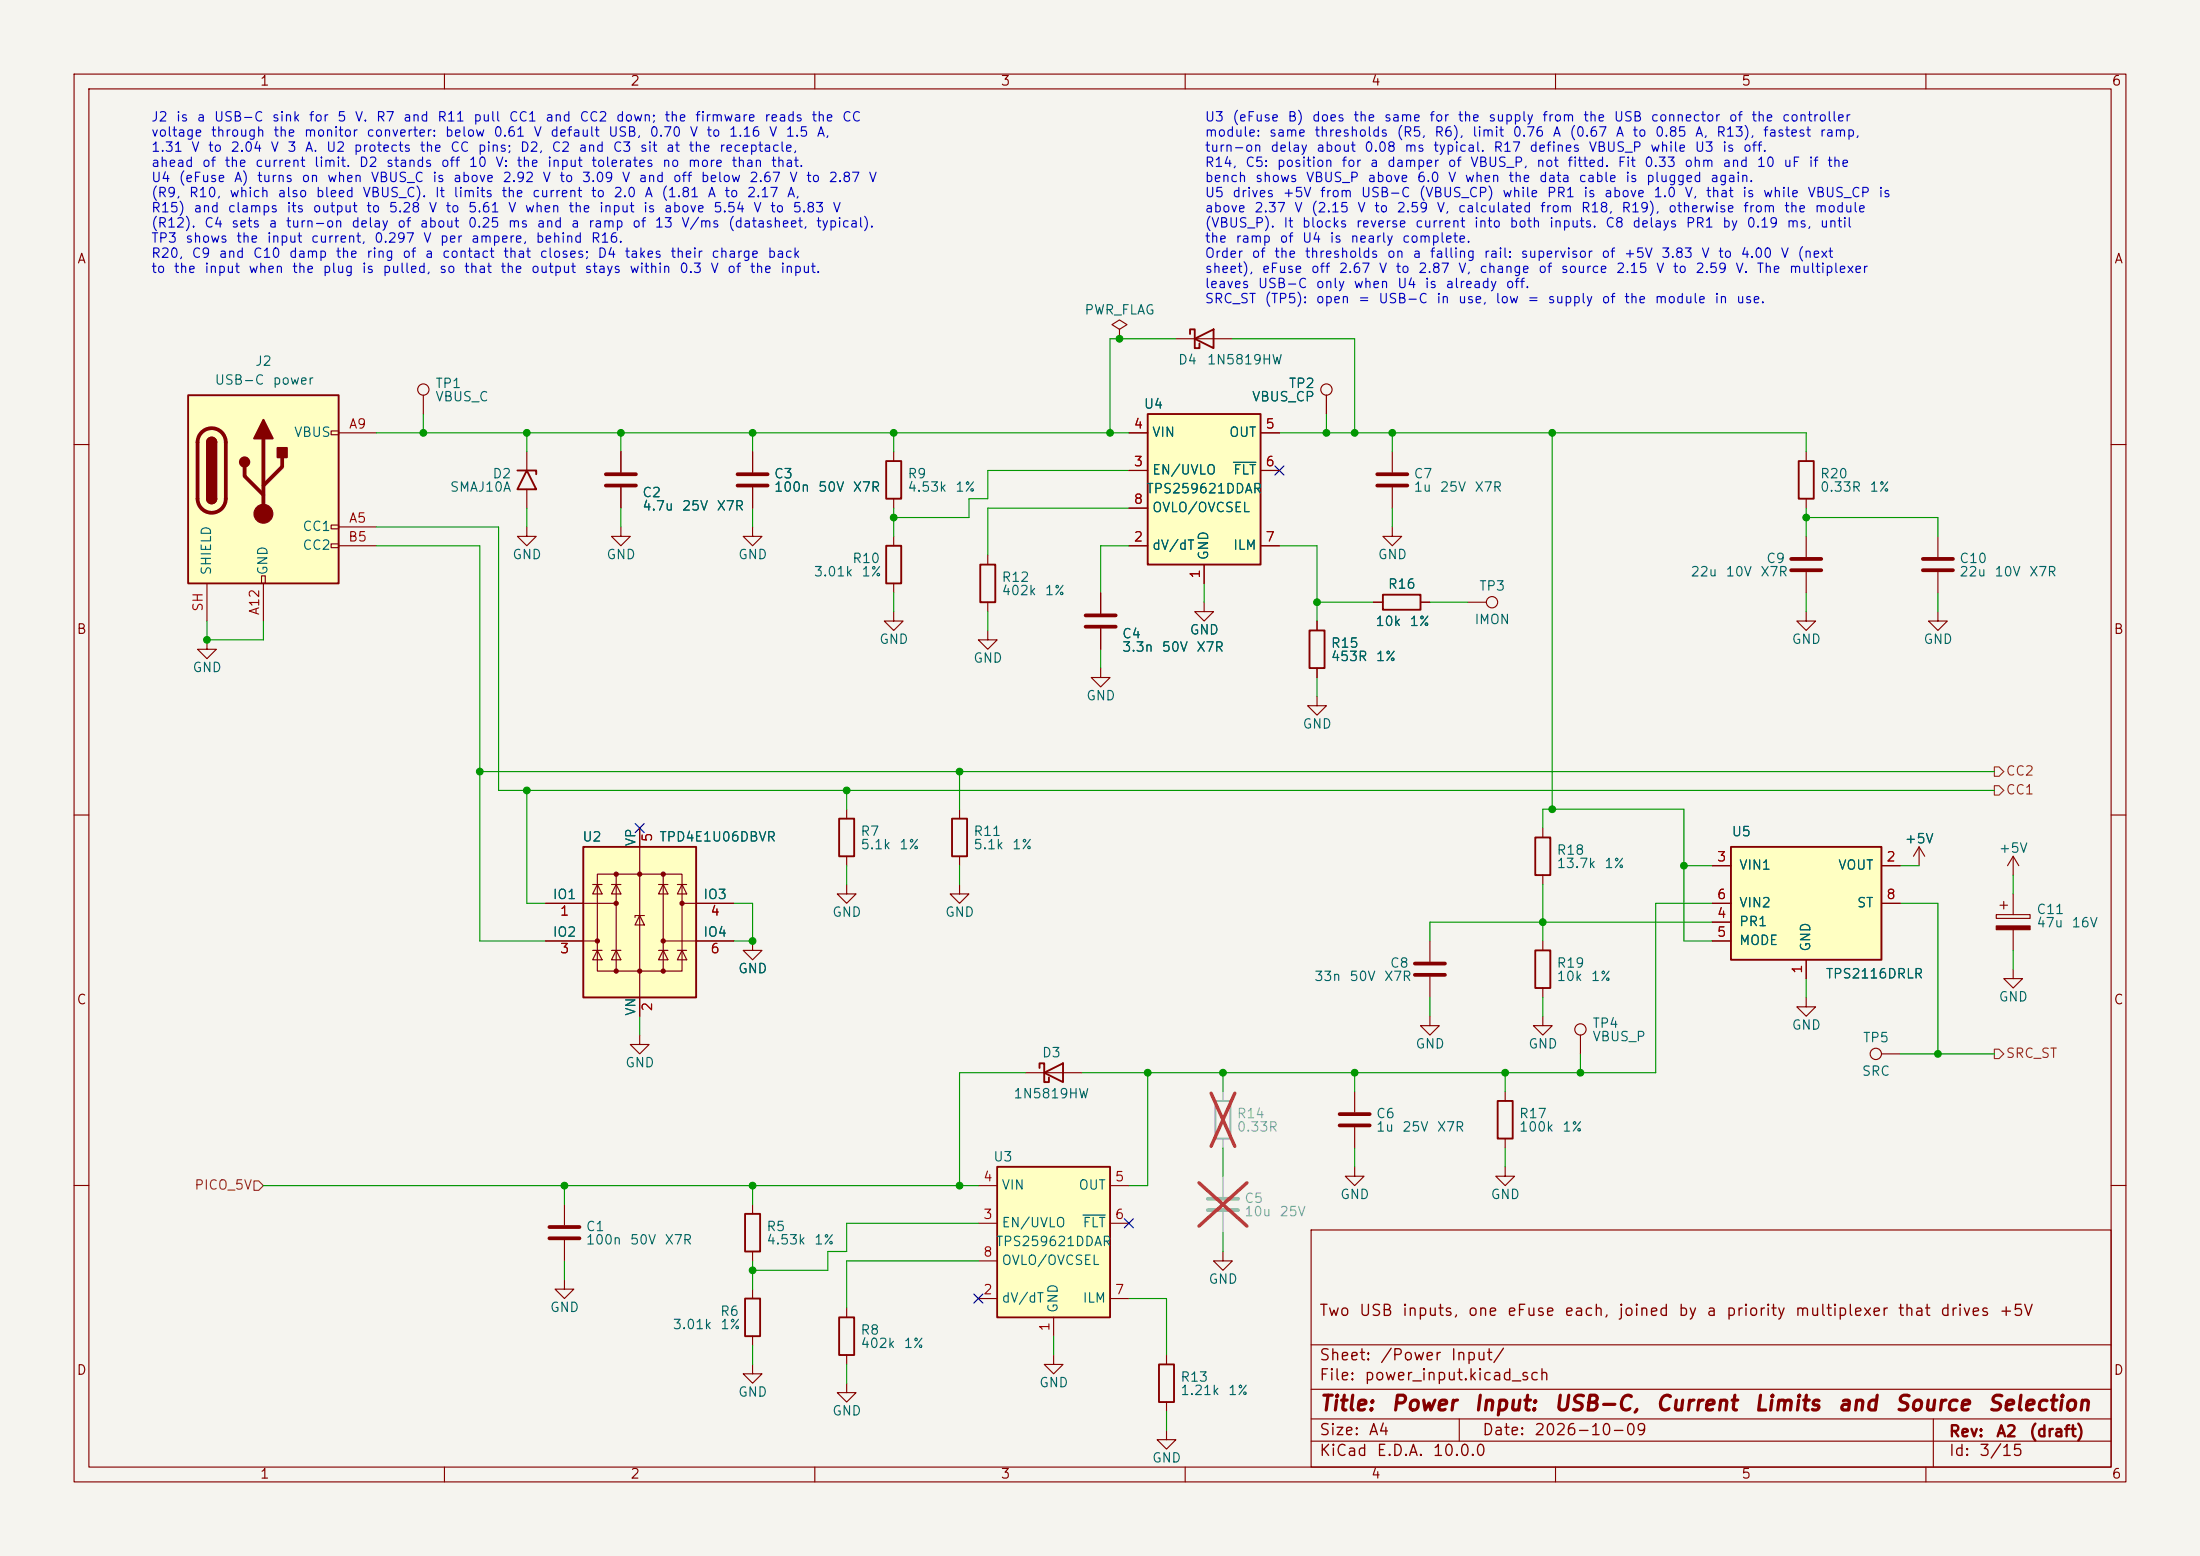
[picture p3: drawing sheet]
<svg xmlns="http://www.w3.org/2000/svg" width="297mm" height="210mm" viewBox="0 0 297 210" stroke-linecap="round" stroke-linejoin="round" font-family="sans-serif">
<path d="M0 0h297v210h-297z" fill="#f5f4ef" stroke="#f5f4ef" stroke-width=".14"/>
<g fill="none" stroke="#840000" stroke-width=".15">
<path d="M10 10h277v190h-277zM12 12h273v186h-273zM60 10v2M110 10v2M160 10v2M210 10v2M260 10v2M57.1 53.3v2.6M158.7 45.7h7.7M10 60h2M71.1 71.1v1.3h1.3l-1.3 1.3-1.3-1.3h1.3M71.1 61v2.5"/>
<path d="M71.1 66v2.6M83.8 71.1v1.3h1.3l-1.3 1.3-1.3-1.3h1.3M83.8 61v2.8M83.8 65.8v2.8M188 61v2.8M188 65.8v2.8M285 60h2M177.8 83.8v1.3M177.8 90.2v1.2M10 110h2M114.3 119.4v1.3h1.3l-1.3 1.2-1.3-1.2h1.3M114.3 109.2v1.3"/>
<path d="M114.3 115.6v1.2M129.5 119.4v1.3h1.3l-1.3 1.2-1.2-1.2h1.2M285 110h2M193 137.2v1.2h1.3l-1.3 1.3-1.2-1.3h1.2M193 127v2.8M193 131.8v2.8M208.3 137.2v1.2h1.2l-1.2 1.3-1.3-1.3h1.3M213.4 139.7v2.5M182.9 147.3v2.8M182.9 152.1v2.8M203.2 157.5v1.3h1.3l-1.3 1.2-1.3-1.2h1.3M203.2 147.3v1.3"/>
<path d="M203.2 153.7v1.2M10 160h2M177 166h108v32h-108zM285 160h2M60 198v2M110 198v2M142.2 182.9v1.3h1.3l-1.3 1.2-1.2-1.2h1.2M157.5 182.9v1.3M157.5 189.2v1.3M160 198v2M177 194.5h108M177 191.5h108"/>
<path d="M177 187.5h108M177 181.5h108M197 191.5v3M210 198v2M260 198v2M261 191.5v6.5"/>
<circle cx="57.1" cy="52.6" r=".76"/>
<circle cx="213.4" cy="138.9" r=".76"/>
</g>
<path d="M160.7 45.1v-.6h.6v2.5h.6v-.6M161.3 45.7l2.5-1.2v2.5zM69.8 63.5h2.6v.5M71.1 63.5l1.3 2.5h-2.6zM176.8 85.1h2v5.1h-2zM113.3 110.5h2v5.1h-2zM202.2 148.6h2v5.1h-2zM156.5 184.2h2v5h-2z" fill="none" stroke="#840000" stroke-width=".25"/>
<path d="M81.8 64h4.1M81.8 65.5h4.1M185.9 64h4.1M185.9 65.5h4.1M191 130h4.1M191 131.6h4.1M180.8 150.4h4.1M180.8 151.9h4.1" fill="none" stroke="#840000" stroke-width=".51"/>
<path d="M134.6 157.5h15.3v20.3h-15.3z" fill="#ffffc2"/>
<path d="M207.3 128.3h2v5.1h-2zM134.6 157.5h15.3v20.3h-15.3z" fill="none" stroke="#840000" stroke-width=".25"/>
<path d="M208.3 127v1.3M208.3 133.4v1.2M132.1 175.3h2.5M132.1 165.1h2.5M132.1 160h2.5M132.1 170.2h2.5M142.2 177.8v2.5M149.9 175.3h2.5M149.9 165.1h2.5M149.9 160h2.5" fill="none" stroke="#840000" stroke-width=".15"/>
<path d="M146.2 164h3" fill="none" stroke="#006464" stroke-width=".15"/>
<path d="M25.4 53.3h20.3v25.4h-20.3z" fill="#ffffc2"/>
<g fill="none" stroke="#840000" stroke-width=".15">
<path d="M44.7 58.2h1v.5h-1zM45.7 58.4h5.1M27.9 78.7v5.1M35.3 77.7h.5v1h-.5zM35.6 78.7v5.1M44.7 70.9h1v.5h-1zM44.7 73.4h1v.5h-1zM45.7 71.1h5.1M45.7 73.7h5.1M27.9 86.4v1.2h1.3l-1.3 1.3-1.2-1.3h1.2M86.4 139.7v1.3h1.2l-1.2 1.2-1.3-1.2h1.3M101.6 127v1.3h1.3l-1.3 1.2-1.3-1.2h1.3"/>
<path d="M157.5 193v1.3h1.2l-1.2 1.3-1.3-1.3h1.3"/>
</g>
<path d="M25.4 53.3h20.3v25.4h-20.3zM27.9 59.7a.64 .64 0 0 1 .7-.6 .64 .64 0 0 1 .6 .6M27.9 67.3a.64 .64 0 0 0 .7 .6 .64 .64 0 0 0 .6-.6" fill="none" stroke="#840000" stroke-width=".25"/>
<path d="M27.2 58.4a1.9 1.9 0 0 1 2.1-.5 1.9 1.9 0 0 1 1.2 1.8v7.6a1.91 1.91 0 0 1-1.9 1.9 1.91 1.91 0 0 1-1.9-1.9v-7.6a1.9 1.9 0 0 1 .5-1.3zM35.6 59.2v10.1M33 63v1.3l2.6 2.5M38.1 61.7v1.3l-2.5 2.5" fill="none" stroke="#840000" stroke-width=".51"/>
<g fill="#840000" stroke="#840000" stroke-width=".25">
<path d="M27.9 59.7h1.3v7.6h-1.3z"/>
<path d="M28.1 59.2a.64 .64 0 0 1 .7-.1 .64 .64 0 0 1 .4 .6h-1.3z"/>
<path d="M27.9 67.3h1.3a.64 .64 0 0 1-.6 .6 .64 .64 0 0 1-.7-.6z"/>
<path d="M35.6 56.6l1.2 2.6h-2.5z"/>
<path d="M37.5 60.5h1.2v1.2h-1.2z"/>
<circle cx="33" cy="62.4" r=".63"/>
</g>
<circle cx="35.6" cy="69.3" r="1.27" fill="#840000" stroke="#840000" stroke-width=".15"/>
<path d="M163.1 161.8h4M163.1 163.3h4" fill="none" stroke="#9c9b98" stroke-width=".51"/>
<path d="M165.1 158.8v2.7M165.1 163.6v2.8" fill="none" stroke="#9c9b98" stroke-width=".15"/>
<path d="M161.9 159.6l6.4 5.9M168.3 159.6l-6.4 5.9" fill="none" stroke="#e12e31" stroke-width=".46"/>
<path d="M78.7 114.3h15.3v20.3h-15.3z" fill="#ffffc2"/>
<g fill="none" stroke="#840000" stroke-width=".15">
<path d="M179.1 53.3v2.6M243.8 61v1.2M243.8 67.3v1.3M243.8 72.4v2.8M243.8 77.2v2.8M261.6 72.4v2.8M261.6 77.2v2.8M243.8 82.6v1.2h1.3l-1.3 1.3-1.2-1.3h1.2M261.6 82.6v1.2h1.3l-1.3 1.3-1.3-1.3h1.3M80 119.4h1.3M80.6 118h11.5v13.1h-11.5zM80.6 119.4l.7 1.3h-1.3z"/>
<path d="M82.5 119.4h1.3M83.2 119.4l.6 1.3h-1.3zM83.2 118v13.1M86.4 111.8v25.4M88.9 119.4h1.3M89.5 119.4l.7 1.3h-1.3zM89.5 118v13.1M91.4 119.4h1.3M92.1 119.4l.6 1.3h-1.3zM208.3 111.8v1.2M208.3 118.1v1.3M259.1 114.3l-.8 1.3"/>
<path d="M259.1 114.3l.7 1.3M259.1 114.3v2.5M271.8 115.6v2.5M271.8 115.6l-.8 1.2M271.8 115.6l.7 1.2M73.7 121.9h9.5M73.7 127h6.9M80 128.3h1.3M80.6 128.3l.7 1.2h-1.3zM82.5 128.3h1.3M83.2 128.3l.6 1.2h-1.3zM86.4 123.6l.6 1.2h-1.3z"/>
<path d="M87 123.6h-1.3v.2M88.9 128.3h1.3M89.5 128.3l.7 1.2h-1.3zM89.5 127h9.6M91.4 128.3h1.3M92.1 128.3l.6 1.2h-1.3zM92.1 121.9h7M243.8 134.6v1.3h1.3l-1.3 1.3-1.2-1.3h1.2M269.5 123.4h4.6v.6h-4.6zM270 122.2h1M270.5 121.7v1M271.8 130.8v1.3h1.2l-1.2 1.3-1.3-1.3h1.3"/>
<path d="M271.8 120.7v2.7M271.8 125.5v2.8M138.4 144.8h7.6M182.9 157.5v1.3h1.2l-1.2 1.2-1.3-1.2h1.3M254 142.2h2.5M76.2 172.7v1.3h1.3l-1.3 1.3-1.3-1.3h1.3M76.2 162.6v2.8M76.2 167.4v2.8M101.6 162.6v1.2M101.6 168.9v1.3M101.6 174v1.3M114.3 176.5v1.3"/>
<path d="M165.1 168.9v1.3h1.3l-1.3 1.3-1.3-1.3h1.3M101.6 184.2v1.2h1.3l-1.3 1.3-1.3-1.3h1.3M101.6 180.3v1.3M114.3 186.7v1.3h1.3l-1.3 1.2-1.3-1.2h1.3M114.3 182.9v1.3"/>
<circle cx="179.1" cy="52.6" r=".76"/>
<circle cx="253.2" cy="142.2" r=".76"/>
</g>
<path d="M242.8 62.2h2.1v5.1h-2.1zM78.7 114.3h15.3v20.3h-15.3zM207.3 113h2v5.1h-2zM140.3 144.1v-.6h.7v2.6h.6v-.7M141 144.8l2.5-1.3v2.6zM100.6 175.3h2v5h-2zM100.6 163.8h2v5.1h-2zM113.3 177.8h2v5.1h-2z" fill="none" stroke="#840000" stroke-width=".25"/>
<g fill="#840000" stroke="#840000" stroke-width=".15">
<path d="M269.5 125h4.6v.5h-4.6z"/>
<circle cx="80.6" cy="127" r=".28"/>
<circle cx="83.2" cy="118" r=".28"/>
<circle cx="83.2" cy="121.9" r=".28"/>
<circle cx="83.2" cy="131.1" r=".28"/>
<circle cx="86.4" cy="118" r=".28"/>
<circle cx="86.4" cy="131.1" r=".28"/>
<circle cx="89.5" cy="118" r=".28"/>
<circle cx="89.5" cy="127" r=".28"/>
<circle cx="89.5" cy="131.1" r=".28"/>
<circle cx="92.1" cy="121.9" r=".28"/>
</g>
<path d="M164.1 148.6h2v5.1h-2z" fill="none" stroke="#9c9b98" stroke-width=".25"/>
<path d="M165.1 147.3v1.3M165.1 153.7v1.2" fill="none" stroke="#9c9b98" stroke-width=".15"/>
<path d="M163.5 147.5l3.2 7.2M166.7 147.5l-3.2 7.2" fill="none" stroke="#e12e31" stroke-width=".46"/>
<path d="M241.8 75.4h4.1M241.8 77h4.1M259.6 75.4h4.1M259.6 77h4.1M74.2 165.6h4M74.2 167.1h4" fill="none" stroke="#840000" stroke-width=".51"/>
<path d="M233.7 114.3h20.3v15.2h-20.3z" fill="#ffffc2"/>
<path d="M119.6 73.7h2.1v5h-2.1zM119.6 62.2h2.1v5.1h-2.1zM132.3 76.2h2.1v5.1h-2.1zM233.7 114.3h20.3v15.2h-20.3z" fill="none" stroke="#840000" stroke-width=".25"/>
<g fill="none" stroke="#840000" stroke-width=".15">
<path d="M151.1 44.5l1-.7-1-.6-1 .6 1 .7v1.2M151.1 45.7h.1M101.6 71.1v1.3h1.3l-1.3 1.3-1.3-1.3h1.3M101.6 61v2.8M101.6 65.8v2.8M120.6 61v1.2M120.6 67.3v1.3M120.6 72.4v1.3M120.6 78.7v1.3M133.3 74.9v1.3M120.6 82.6v1.2h1.3l-1.3 1.3-1.2-1.3h1.2M133.3 85.1v1.3h1.3l-1.3 1.2-1.2-1.2h1.2"/>
<path d="M133.3 81.3v1.3M231.1 116.8h2.6M254 116.8h2.5M231.1 124.5h2.6M231.1 127h2.6M231.1 121.9h2.6M243.8 129.5v2.6M254 121.9h2.5"/>
</g>
<path d="M99.6 64h4M99.6 65.5h4" fill="none" stroke="#840000" stroke-width=".51"/>
<path d="M154.9 55.9h15.3v20.3h-15.3z" fill="#ffffc2"/>
<path d="M154.9 55.9h15.3v20.3h-15.3zM186.7 80.3h5.1v2h-5.1zM128.5 110.5h2.1v5.1h-2.1z" fill="none" stroke="#840000" stroke-width=".25"/>
<g fill="none" stroke="#840000" stroke-width=".15">
<path d="M152.4 58.4h2.5M170.2 58.4h2.5M179.1 53.3v2.6M83.8 61v2.8M83.8 65.8v2.8M101.6 61v2.8M101.6 65.8v2.8M152.4 73.7h2.5M152.4 63.5h2.5M152.4 68.6h2.5M162.6 76.2v2.5M170.2 73.7h2.5"/>
<path d="M170.2 63.5h2.5M188 71.1v1.3h1.2l-1.2 1.3-1.3-1.3h1.3M148.6 90.2v1.2h1.3l-1.3 1.3-1.3-1.3h1.3M148.6 80v2.8M148.6 84.8v2.8M162.6 81.3v1.3h1.2l-1.2 1.2-1.3-1.2h1.3M177.8 94v1.3h1.3l-1.3 1.2-1.3-1.2h1.3M177.8 83.8v1.3M177.8 90.2v1.2M185.4 81.3h1.3M191.8 81.3h1.2M198.1 81.3h2.6"/>
<path d="M86.4 111.8v2.5M129.5 109.2v1.3M129.5 115.6v1.2M231.1 116.8h2.6M254 116.8h2.5M73.7 121.9h5M73.7 127h5M86.4 134.6v2.6M94 121.9h5.1M94 127h5.1M231.1 121.9h2.6M231.1 127h2.6"/>
<path d="M231.1 124.5h2.6M243.8 129.5v2.6M254 121.9h2.5"/>
<circle cx="201.4" cy="81.3" r=".76"/>
</g>
<path d="M166.5 62.4h3" fill="none" stroke="#006464" stroke-width=".15"/>
<path d="M146.6 83.1h4M146.6 84.6h4" fill="none" stroke="#840000" stroke-width=".51"/>
<path d="M269.2 106h.7l.6 .7-.6 .6h-.7zM269.2 103.5h.7l.6 .6-.6 .7h-.7zM34.3 159.4h.6l.7 .6-.7 .7h-.6zM269.2 141.6h.7l.6 .6-.6 .7h-.7z" fill="none" stroke="#725600" stroke-width=".15"/>
<g fill="none" stroke="#009600" stroke-width=".15">
<path d="M50.8 58.4h101.6M57.1 55.9v2.5M71.1 58.4v2.6M83.8 58.4v2.6M101.6 58.4v2.6M120.6 58.4v2.6M158.7 45.7h-8.8v12.7M166.4 45.7h16.5v12.7M172.7 58.4h71.1v2.6M179.1 55.9v2.5M188 58.4v2.6M209.5 58.4v50.8"/>
<path d="M50.8 71.1h16.5v35.6h201.9M50.8 73.7h14v53.3h8.9M71.1 68.6v2.5M83.8 68.6v2.5M101.6 68.6v2.5M120.6 68.6v3.8M152.4 73.7h-3.8v6.3M152.4 63.5h-19.1v3.8h-2.5v2.6h-10.2M152.4 68.6h-19.1v6.3M162.6 78.7v2.6M172.7 73.7h5.1v10.1M188 68.6v2.5"/>
<path d="M243.8 69.9h17.8v2.5M243.8 68.6v3.8M27.9 83.8v2.6h7.7v-2.6M120.6 80v2.6M133.3 82.6v2.5M148.6 87.6v2.6M177.8 91.4v2.6M177.8 81.3h7.6M193 81.3h5.1M243.8 80v2.6M261.6 80v2.6M64.8 104.1h204.4"/>
<path d="M71.1 106.7v15.2h2.6M114.3 106.7v2.5M114.3 116.8v2.6M129.5 104.1v5.1M129.5 116.8v2.6M208.3 111.8v-2.6h19v17.8h3.8M208.3 119.4v7.6M227.3 116.8h3.8M256.5 116.8h2.6M271.8 118.1v2.6M86.4 137.2v2.5M99.1 121.9h2.5v5.1h-2.5"/>
<path d="M193 134.6v2.6M208.3 134.6v2.6M231.1 121.9h-7.6v22.9h-77.5M231.1 124.5h-38.1v2.5M243.8 132.1v2.5M256.5 121.9h5.1v20.3M271.8 128.3v2.5M138.4 144.8h-8.9v15.2M154.9 144.8v15.2h-2.5M165.1 144.8v2.5M165.1 154.9v3.9M182.9 144.8v2.5"/>
<path d="M182.9 154.9v2.6M203.2 144.8v2.5M203.2 154.9v2.6M213.4 142.2v2.6M256.5 142.2h12.7M35.6 160h96.5M76.2 160v2.6M76.2 170.2v2.5M101.6 160v2.6M101.6 170.2v3.8M132.1 165.1h-17.8v3.8h-2.5v2.6h-10.2M132.1 170.2h-17.8v6.3"/>
<path d="M152.4 175.3h5.1v7.6M165.1 166.4v2.5M101.6 181.6v2.6M114.3 184.2v2.5M142.2 180.3v2.6M157.5 190.5v2.5"/>
</g>
<path d="M172.1 62.9l1.2 1.2M173.3 62.9l-1.2 1.2M85.8 111.2l1.2 1.2M87 111.2l-1.2 1.2M131.5 174.7l1.2 1.2M132.7 174.7l-1.2 1.2M151.8 164.5l1.2 1.2M153 164.5l-1.2 1.2" fill="none" stroke="#000084" stroke-width=".15"/>
<g fill="#009600" stroke="#009600" stroke-width=".14">
<circle cx="101.6" cy="58.4" r=".46"/>
<circle cx="57.1" cy="58.4" r=".46"/>
<circle cx="83.8" cy="58.4" r=".46"/>
<circle cx="71.1" cy="58.4" r=".46"/>
<circle cx="27.9" cy="86.4" r=".46"/>
<circle cx="151.1" cy="45.7" r=".46"/>
<circle cx="149.9" cy="58.4" r=".46"/>
<circle cx="188" cy="58.4" r=".46"/>
<circle cx="179.1" cy="58.4" r=".46"/>
<circle cx="182.9" cy="58.4" r=".46"/>
<circle cx="209.5" cy="58.4" r=".46"/>
<circle cx="64.8" cy="104.1" r=".46"/>
<circle cx="71.1" cy="106.7" r=".46"/>
<circle cx="101.6" cy="127" r=".46"/>
<circle cx="76.2" cy="160" r=".46"/>
<circle cx="114.3" cy="106.7" r=".46"/>
<circle cx="129.5" cy="104.1" r=".46"/>
<circle cx="154.9" cy="144.8" r=".46"/>
<circle cx="182.9" cy="144.8" r=".46"/>
<circle cx="208.3" cy="124.5" r=".46"/>
<circle cx="203.2" cy="144.8" r=".46"/>
<circle cx="213.4" cy="144.8" r=".46"/>
<circle cx="165.1" cy="144.8" r=".46"/>
<circle cx="101.6" cy="171.5" r=".46"/>
<circle cx="101.6" cy="160" r=".46"/>
<circle cx="129.5" cy="160" r=".46"/>
<circle cx="261.6" cy="142.2" r=".46"/>
<circle cx="243.8" cy="69.9" r=".46"/>
<circle cx="120.6" cy="69.9" r=".46"/>
<circle cx="120.6" cy="58.4" r=".46"/>
<circle cx="177.8" cy="81.3" r=".46"/>
<circle cx="227.3" cy="116.8" r=".46"/>
<circle cx="209.5" cy="109.2" r=".46"/>
</g>
<g font-size="2" fill="#840000">
<text x="178" y="190.9">Title:</text>
<text x="187.7" y="190.9">Power</text>
<text x="198.8" y="190.9">Input:</text>
<text x="209.6" y="190.9">USB-C,</text>
<text x="223.4" y="190.9">Current</text>
<text x="236.7" y="190.9">Limits</text>
<text x="247.9" y="190.9">and</text>
<text x="255.7" y="190.9">Source</text>
<text x="268.2" y="190.9">Selection</text>
</g>
<g font-size="1.5" fill="#840000">
<text x="178" y="178">Two</text>
<text x="183.4" y="178">USB</text>
<text x="189.2" y="178">inputs,</text>
<text x="198" y="178">one</text>
<text x="203.3" y="178">eFuse</text>
<text x="211.1" y="178">each,</text>
<text x="218.4" y="178">joined</text>
<text x="226.5" y="178">by</text>
<text x="230.3" y="178">a</text>
<text x="232.9" y="178">priority</text>
<text x="242.2" y="178">multiplexer</text>
<text x="256.1" y="178">that</text>
<text x="261.8" y="178">drives</text>
<text x="269.8" y="178">+5V</text>
<text x="178" y="184">Sheet:</text>
<text x="186.2" y="184">/Power</text>
<text x="195.7" y="184">Input/</text>
<text x="178" y="186.7">File:</text>
<text x="184.1" y="186.7">power_input.kicad_sch</text>
<text x="178" y="196.9">KiCad</text>
<text x="178" y="194.1">Size:</text>
<text x="184.7" y="194.1">A4</text>
<text x="185.7" y="196.9">E.D.A.</text>
<text x="193.3" y="196.9">10.0.0</text>
<text x="200" y="194.1">Date:</text>
<text x="207" y="194.1">2026-10-09</text>
<text x="263" y="194.3">Rev:</text>
<text x="263" y="196.9">Id:</text>
<text x="267.1" y="196.9">3/15</text>
<text x="269.4" y="194.3">A2</text>
<text x="273.8" y="194.3">(draft)</text>
</g>
<g font-size="1.3" fill="#840000">
<text x="35" y="11.9">1</text>
<text x="85" y="11.9">2</text>
<text x="135" y="11.9">3</text>
<text x="185" y="11.9">4</text>
<text x="235" y="11.9">5</text>
<text x="285" y="11.9">6</text>
<text x="10.3" y="35.9">A</text>
<text x="285.3" y="35.9">A</text>
<text x="10.3" y="85.9">B</text>
<text x="285.3" y="85.9">B</text>
<text x="10.3" y="135.9">C</text>
<text x="285.3" y="135.9">C</text>
<text x="10.3" y="185.9">D</text>
<text x="285.3" y="185.9">D</text>
<text x="35" y="199.9">1</text>
<text x="85" y="199.9">2</text>
<text x="135" y="199.9">3</text>
<text x="185" y="199.9">4</text>
<text x="235" y="199.9">5</text>
<text x="285" y="199.9">6</text>
</g>
<g font-size="1.3" fill="#0000c2">
<text x="20.3" y="16.7">J2</text>
<text x="23.7" y="16.7">is</text>
<text x="26.5" y="16.7">a</text>
<text x="28.8" y="16.7">USB-C</text>
<text x="36.6" y="16.7">sink</text>
<text x="41.6" y="16.7">for</text>
<text x="45.4" y="16.7">5</text>
<text x="47.8" y="16.7">V.</text>
<text x="50.7" y="16.7">R7</text>
<text x="54.3" y="16.7">and</text>
<text x="58.9" y="16.7">R11</text>
<text x="63.8" y="16.7">pull</text>
<text x="68.6" y="16.7">CC1</text>
<text x="73.5" y="16.7">and</text>
<text x="78.1" y="16.7">CC2</text>
<text x="83.1" y="16.7">down;</text>
<text x="89.6" y="16.7">the</text>
<text x="93.7" y="16.7">firmware</text>
<text x="103.1" y="16.7">reads</text>
<text x="109.5" y="16.7">the</text>
<text x="113.6" y="16.7">CC</text>
<text x="162.6" y="16.7">U3</text>
<text x="166.3" y="16.7">(eFuse</text>
<text x="173.7" y="16.7">B)</text>
<text x="177" y="16.7">does</text>
<text x="182.6" y="16.7">the</text>
<text x="186.7" y="16.7">same</text>
<text x="192.9" y="16.7">for</text>
<text x="196.7" y="16.7">the</text>
<text x="200.8" y="16.7">supply</text>
<text x="208.1" y="16.7">from</text>
<text x="213.6" y="16.7">the</text>
<text x="217.8" y="16.7">USB</text>
<text x="222.8" y="16.7">connector</text>
<text x="233.3" y="16.7">of</text>
<text x="236.3" y="16.7">the</text>
<text x="240.5" y="16.7">controller</text>
<text x="20.3" y="18.8">voltage</text>
<text x="20.3" y="20.8">1.31</text>
<text x="20.3" y="22.9">ahead</text>
<text x="25.7" y="20.8">V</text>
<text x="27.2" y="22.9">of</text>
<text x="28" y="20.8">to</text>
<text x="28.4" y="18.8">through</text>
<text x="30.2" y="22.9">the</text>
<text x="31" y="20.8">2.04</text>
<text x="34.4" y="22.9">current</text>
<text x="36.4" y="20.8">V</text>
<text x="36.8" y="18.8">the</text>
<text x="38.7" y="20.8">3</text>
<text x="40.9" y="18.8">monitor</text>
<text x="41.1" y="20.8">A.</text>
<text x="42.3" y="22.9">limit.</text>
<text x="43.9" y="20.8">U2</text>
<text x="47.6" y="20.8">protects</text>
<text x="48.4" y="22.9">D2</text>
<text x="49.4" y="18.8">converter:</text>
<text x="52" y="22.9">stands</text>
<text x="56.6" y="20.8">the</text>
<text x="59.4" y="22.9">off</text>
<text x="60" y="18.8">below</text>
<text x="60.7" y="20.8">CC</text>
<text x="63.2" y="22.9">10</text>
<text x="64.4" y="20.8">pins;</text>
<text x="66.5" y="18.8">0.61</text>
<text x="66.8" y="22.9">V:</text>
<text x="69.6" y="22.9">the</text>
<text x="70.1" y="20.8">D2,</text>
<text x="71.9" y="18.8">V</text>
<text x="73.8" y="22.9">input</text>
<text x="74.2" y="18.8">default</text>
<text x="74.4" y="20.8">C2</text>
<text x="78" y="20.8">and</text>
<text x="79.7" y="22.9">tolerates</text>
<text x="82" y="18.8">USB,</text>
<text x="82.6" y="20.8">C3</text>
<text x="86.3" y="20.8">sit</text>
<text x="87.6" y="18.8">0.70</text>
<text x="89.3" y="22.9">no</text>
<text x="89.8" y="20.8">at</text>
<text x="92.8" y="22.9">more</text>
<text x="92.9" y="20.8">the</text>
<text x="93" y="18.8">V</text>
<text x="95.3" y="18.8">to</text>
<text x="97" y="20.8">receptacle,</text>
<text x="98.3" y="18.8">1.16</text>
<text x="98.7" y="22.9">than</text>
<text x="103.7" y="18.8">V</text>
<text x="104" y="22.9">that.</text>
<text x="106" y="18.8">1.5</text>
<text x="110.2" y="18.8">A,</text>
<text x="162.6" y="18.8">module:</text>
<text x="162.6" y="20.8">turn-on</text>
<text x="162.6" y="22.9">R14,</text>
<text x="168" y="22.9">C5:</text>
<text x="171.2" y="18.8">same</text>
<text x="171.4" y="20.8">delay</text>
<text x="172.3" y="22.9">position</text>
<text x="177.4" y="18.8">thresholds</text>
<text x="177.6" y="20.8">about</text>
<text x="181" y="22.9">for</text>
<text x="184.1" y="20.8">0.08</text>
<text x="184.8" y="22.9">a</text>
<text x="187.2" y="22.9">damper</text>
<text x="188.4" y="18.8">(R5,</text>
<text x="189.5" y="20.8">ms</text>
<text x="193.4" y="20.8">typical.</text>
<text x="193.6" y="18.8">R6),</text>
<text x="195.3" y="22.9">of</text>
<text x="198.4" y="22.9">VBUS_P,</text>
<text x="198.7" y="18.8">limit</text>
<text x="201.5" y="20.8">R17</text>
<text x="204.1" y="18.8">0.76</text>
<text x="206.4" y="20.8">defines</text>
<text x="207.3" y="22.9">not</text>
<text x="209.5" y="18.8">A</text>
<text x="211.5" y="22.9">fitted.</text>
<text x="211.8" y="18.8">(0.67</text>
<text x="214.4" y="20.8">VBUS_P</text>
<text x="218" y="18.8">A</text>
<text x="218.3" y="22.9">Fit</text>
<text x="220.3" y="18.8">to</text>
<text x="221.9" y="22.9">0.33</text>
<text x="222.7" y="20.8">while</text>
<text x="223.3" y="18.8">0.85</text>
<text x="227.3" y="22.9">ohm</text>
<text x="228.7" y="20.8">U3</text>
<text x="228.7" y="18.8">A,</text>
<text x="231.6" y="18.8">R13),</text>
<text x="232.4" y="20.8">is</text>
<text x="232.5" y="22.9">and</text>
<text x="235.2" y="20.8">off.</text>
<text x="237.1" y="22.9">10</text>
<text x="237.9" y="18.8">fastest</text>
<text x="240.7" y="22.9">uF</text>
<text x="244.1" y="22.9">if</text>
<text x="245.6" y="18.8">ramp,</text>
<text x="246.6" y="22.9">the</text>
<text x="20.3" y="24.9">U4</text>
<text x="20.3" y="26.9">(R9,</text>
<text x="20.3" y="29">R15)</text>
<text x="24" y="24.9">(eFuse</text>
<text x="25.4" y="26.9">R10,</text>
<text x="26" y="29">and</text>
<text x="30.6" y="29">clamps</text>
<text x="30.9" y="26.9">which</text>
<text x="31.5" y="24.9">A)</text>
<text x="34.6" y="24.9">turns</text>
<text x="37.4" y="26.9">also</text>
<text x="38.6" y="29">its</text>
<text x="40.6" y="24.9">on</text>
<text x="42.1" y="29">output</text>
<text x="42.5" y="26.9">bleed</text>
<text x="44.1" y="24.9">when</text>
<text x="48.9" y="26.9">VBUS_C).</text>
<text x="49.3" y="29">to</text>
<text x="50" y="24.9">VBUS_C</text>
<text x="52.4" y="29">5.28</text>
<text x="57.8" y="29">V</text>
<text x="58.3" y="24.9">is</text>
<text x="58.6" y="26.9">It</text>
<text x="60" y="29">to</text>
<text x="61.1" y="24.9">above</text>
<text x="61.1" y="26.9">limits</text>
<text x="63.1" y="29">5.61</text>
<text x="67.6" y="26.9">the</text>
<text x="67.7" y="24.9">2.92</text>
<text x="68.5" y="29">V</text>
<text x="70.8" y="29">when</text>
<text x="71.7" y="26.9">current</text>
<text x="73.2" y="24.9">V</text>
<text x="75.4" y="24.9">to</text>
<text x="76.6" y="29">the</text>
<text x="78.5" y="24.9">3.09</text>
<text x="79.7" y="26.9">to</text>
<text x="80.8" y="29">input</text>
<text x="82.7" y="26.9">2.0</text>
<text x="83.9" y="24.9">V</text>
<text x="86.1" y="24.9">and</text>
<text x="86.7" y="29">is</text>
<text x="86.9" y="26.9">A</text>
<text x="89.2" y="26.9">(1.81</text>
<text x="89.5" y="29">above</text>
<text x="90.7" y="24.9">off</text>
<text x="94.5" y="24.9">below</text>
<text x="95.4" y="26.9">A</text>
<text x="96.2" y="29">5.54</text>
<text x="97.7" y="26.9">to</text>
<text x="100.7" y="26.9">2.17</text>
<text x="101.1" y="24.9">2.67</text>
<text x="101.6" y="29">V</text>
<text x="103.9" y="29">to</text>
<text x="106.1" y="26.9">A,</text>
<text x="106.5" y="24.9">V</text>
<text x="106.9" y="29">5.83</text>
<text x="108.7" y="24.9">to</text>
<text x="111.8" y="24.9">2.87</text>
<text x="112.3" y="29">V</text>
<text x="117.2" y="24.9">V</text>
<text x="162.6" y="24.9">bench</text>
<text x="162.6" y="26.9">U5</text>
<text x="162.6" y="29">above</text>
<text x="166.3" y="26.9">drives</text>
<text x="169.2" y="29">2.37</text>
<text x="169.4" y="24.9">shows</text>
<text x="173.1" y="26.9">+5V</text>
<text x="174.6" y="29">V</text>
<text x="176.2" y="24.9">VBUS_P</text>
<text x="176.9" y="29">(2.15</text>
<text x="178.1" y="26.9">from</text>
<text x="183.1" y="29">V</text>
<text x="183.6" y="26.9">USB-C</text>
<text x="184.5" y="24.9">above</text>
<text x="185.4" y="29">to</text>
<text x="188.5" y="29">2.59</text>
<text x="191.2" y="24.9">6.0</text>
<text x="191.5" y="26.9">(VBUS_CP)</text>
<text x="193.9" y="29">V,</text>
<text x="195.4" y="24.9">V</text>
<text x="196.7" y="29">calculated</text>
<text x="197.6" y="24.9">when</text>
<text x="202.7" y="26.9">while</text>
<text x="203.5" y="24.9">the</text>
<text x="207.7" y="24.9">data</text>
<text x="207.8" y="29">from</text>
<text x="208.7" y="26.9">PR1</text>
<text x="213" y="24.9">cable</text>
<text x="213.3" y="29">R18,</text>
<text x="213.7" y="26.9">is</text>
<text x="216.5" y="26.9">above</text>
<text x="218.8" y="29">R19),</text>
<text x="219.3" y="24.9">is</text>
<text x="222.1" y="24.9">plugged</text>
<text x="223.1" y="26.9">1.0</text>
<text x="225.1" y="29">otherwise</text>
<text x="227.3" y="26.9">V,</text>
<text x="230.2" y="26.9">that</text>
<text x="230.8" y="24.9">again.</text>
<text x="235.1" y="26.9">is</text>
<text x="235.2" y="29">from</text>
<text x="237.9" y="26.9">while</text>
<text x="240.8" y="29">the</text>
<text x="243.9" y="26.9">VBUS_CP</text>
<text x="244.9" y="29">module</text>
<text x="253.5" y="26.9">is</text>
<text x="20.3" y="31">(R12).</text>
<text x="20.3" y="33.1">TP3</text>
<text x="20.3" y="35.1">R20,</text>
<text x="24.9" y="33.1">shows</text>
<text x="25.8" y="35.1">C9</text>
<text x="27.5" y="31">C4</text>
<text x="29.4" y="35.1">and</text>
<text x="31.1" y="31">sets</text>
<text x="31.8" y="33.1">the</text>
<text x="34.1" y="35.1">C10</text>
<text x="35.9" y="33.1">input</text>
<text x="36.2" y="31">a</text>
<text x="38.5" y="31">turn-on</text>
<text x="38.9" y="35.1">damp</text>
<text x="41.9" y="33.1">current,</text>
<text x="45.2" y="35.1">the</text>
<text x="47.3" y="31">delay</text>
<text x="49.4" y="35.1">ring</text>
<text x="50.4" y="33.1">0.297</text>
<text x="53.5" y="31">of</text>
<text x="54.2" y="35.1">of</text>
<text x="56.6" y="31">about</text>
<text x="57" y="33.1">V</text>
<text x="57.3" y="35.1">a</text>
<text x="59.3" y="33.1">per</text>
<text x="59.6" y="35.1">contact</text>
<text x="63.1" y="31">0.25</text>
<text x="63.5" y="33.1">ampere,</text>
<text x="67.8" y="35.1">that</text>
<text x="68.5" y="31">ms</text>
<text x="72.2" y="33.1">behind</text>
<text x="72.4" y="31">and</text>
<text x="72.7" y="35.1">closes;</text>
<text x="77" y="31">a</text>
<text x="79.3" y="31">ramp</text>
<text x="79.7" y="33.1">R16.</text>
<text x="80.6" y="35.1">D4</text>
<text x="84.2" y="35.1">takes</text>
<text x="85.3" y="31">of</text>
<text x="88.3" y="31">13</text>
<text x="90.4" y="35.1">their</text>
<text x="91.9" y="31">V/ms</text>
<text x="95.9" y="35.1">charge</text>
<text x="98.2" y="31">(datasheet,</text>
<text x="103.5" y="35.1">back</text>
<text x="110.1" y="31">typical).</text>
<text x="162.6" y="31">(VBUS_P).</text>
<text x="162.6" y="33.1">the</text>
<text x="162.6" y="35.1">Order</text>
<text x="166.7" y="33.1">ramp</text>
<text x="168.9" y="35.1">of</text>
<text x="171.9" y="35.1">the</text>
<text x="172.6" y="33.1">of</text>
<text x="173.2" y="31">It</text>
<text x="175.7" y="31">blocks</text>
<text x="175.7" y="33.1">U4</text>
<text x="176.1" y="35.1">thresholds</text>
<text x="179.4" y="33.1">is</text>
<text x="182.2" y="33.1">nearly</text>
<text x="182.9" y="31">reverse</text>
<text x="187.1" y="35.1">on</text>
<text x="189.2" y="33.1">complete.</text>
<text x="190.6" y="35.1">a</text>
<text x="190.9" y="31">current</text>
<text x="192.9" y="35.1">falling</text>
<text x="198.9" y="31">into</text>
<text x="200.2" y="35.1">rail:</text>
<text x="203.7" y="31">both</text>
<text x="205.2" y="35.1">supervisor</text>
<text x="209" y="31">inputs.</text>
<text x="216.1" y="35.1">of</text>
<text x="216.6" y="31">C8</text>
<text x="219.1" y="35.1">+5V</text>
<text x="220.3" y="31">delays</text>
<text x="224.2" y="35.1">3.83</text>
<text x="227.5" y="31">PR1</text>
<text x="229.6" y="35.1">V</text>
<text x="231.8" y="35.1">to</text>
<text x="232.4" y="31">by</text>
<text x="234.9" y="35.1">4.00</text>
<text x="235.7" y="31">0.19</text>
<text x="240.3" y="35.1">V</text>
<text x="241.1" y="31">ms,</text>
<text x="242.6" y="35.1">(next</text>
<text x="245.6" y="31">until</text>
<text x="20.3" y="37.2">to</text>
<text x="23.4" y="37.2">the</text>
<text x="27.5" y="37.2">input</text>
<text x="33.4" y="37.2">when</text>
<text x="39.3" y="37.2">the</text>
<text x="43.5" y="37.2">plug</text>
<text x="48.8" y="37.2">is</text>
<text x="51.6" y="37.2">pulled,</text>
<text x="59.2" y="37.2">so</text>
<text x="62.5" y="37.2">that</text>
<text x="67.5" y="37.2">the</text>
<text x="71.6" y="37.2">output</text>
<text x="78.8" y="37.2">stays</text>
<text x="84.9" y="37.2">within</text>
<text x="91.6" y="37.2">0.3</text>
<text x="95.8" y="37.2">V</text>
<text x="98.1" y="37.2">of</text>
<text x="101.1" y="37.2">the</text>
<text x="105.3" y="37.2">input.</text>
<text x="162.6" y="37.2">sheet),</text>
<text x="162.6" y="39.2">leaves</text>
<text x="162.6" y="41.3">SRC_ST</text>
<text x="169.7" y="39.2">USB-C</text>
<text x="170.3" y="37.2">eFuse</text>
<text x="170.6" y="41.3">(TP5):</text>
<text x="176.9" y="37.2">off</text>
<text x="177.5" y="39.2">only</text>
<text x="177.5" y="41.3">open</text>
<text x="180.6" y="37.2">2.67</text>
<text x="182.6" y="39.2">when</text>
<text x="183.2" y="41.3">=</text>
<text x="186" y="41.3">USB-C</text>
<text x="186.1" y="37.2">V</text>
<text x="188.3" y="37.2">to</text>
<text x="188.5" y="39.2">U4</text>
<text x="191.4" y="37.2">2.87</text>
<text x="192.2" y="39.2">is</text>
<text x="193.8" y="41.3">in</text>
<text x="195" y="39.2">already</text>
<text x="196.7" y="41.3">use,</text>
<text x="196.8" y="37.2">V,</text>
<text x="199.6" y="37.2">change</text>
<text x="201.8" y="41.3">low</text>
<text x="203.2" y="39.2">off.</text>
<text x="206.1" y="41.3">=</text>
<text x="207.6" y="37.2">of</text>
<text x="208.8" y="41.3">supply</text>
<text x="210.6" y="37.2">source</text>
<text x="216.1" y="41.3">of</text>
<text x="218.1" y="37.2">2.15</text>
<text x="219.2" y="41.3">the</text>
<text x="223.3" y="41.3">module</text>
<text x="223.5" y="37.2">V</text>
<text x="225.7" y="37.2">to</text>
<text x="228.8" y="37.2">2.59</text>
<text x="231.4" y="41.3">in</text>
<text x="234.2" y="37.2">V.</text>
<text x="234.3" y="41.3">use.</text>
<text x="237.1" y="37.2">The</text>
<text x="241.4" y="37.2">multiplexer</text>
</g>
<g font-size="1.3" fill="#006464">
<text x="146.3" y="42.8">PWR_FLAG</text>
<text x="28.9" y="52.2">USB-C</text>
<text x="34.4" y="49.7">J2</text>
<text x="36.7" y="52.2">power</text>
<text x="58.7" y="52.7">TP1</text>
<text x="159" y="49.5">D4</text>
<text x="162.9" y="49.5">1N5819HW</text>
<text x="173.9" y="52.7">TP2</text>
<text x="39.6" y="59.3">VBUS</text>
<text x="58.7" y="54.5">VBUS_C</text>
<text x="154.3" y="55.5">U4</text>
<text x="155.4" y="59.3">VIN</text>
<text x="165.8" y="59.3">OUT</text>
<text x="168.9" y="54.5">VBUS_CP</text>
<text x="66.4" y="64.9">D2</text>
<text x="104.4" y="64.9">C3</text>
<text x="122.4" y="64.9">R9</text>
<text x="155.4" y="64.4">EN/UVLO</text>
<text x="166.4" y="64.4">FLT</text>
<text x="190.8" y="64.9">C7</text>
<text x="245.6" y="64.9">R20</text>
<text x="40.8" y="72">CC1</text>
<text x="60.7" y="66.7">SMAJ10A</text>
<text x="86.6" y="67.4">C2</text>
<text x="86.6" y="69.2">4.7u</text>
<text x="92" y="69.2">25V</text>
<text x="96.6" y="69.2">X7R</text>
<text x="104.4" y="66.7">100n</text>
<text x="110.3" y="66.7">50V</text>
<text x="115" y="66.7">X7R</text>
<text x="122.4" y="66.7">4.53k</text>
<text x="128.9" y="66.7">1%</text>
<text x="154.7" y="66.9">TPS259621DDAR</text>
<text x="155.4" y="69.4">OVLO/OVCSEL</text>
<text x="190.8" y="66.7">1u</text>
<text x="194.3" y="66.7">25V</text>
<text x="199" y="66.7">X7R</text>
<text x="245.6" y="66.7">0.33R</text>
<text x="252.3" y="66.7">1%</text>
<text x="28.8" y="77.7" transform="rotate(-90 28.8 77.7)">SHIELD</text>
<text x="36.4" y="77.7" transform="rotate(-90 36.4 77.7)">GND</text>
<text x="40.8" y="74.5">CC2</text>
<text x="69.1" y="75.8">GND</text>
<text x="81.8" y="75.8">GND</text>
<text x="99.6" y="75.8">GND</text>
<text x="115" y="76.3">R10</text>
<text x="155.4" y="74.5">dV/dT</text>
<text x="163.4" y="75.7" transform="rotate(-90 163.4 75.7)">GND</text>
<text x="166.4" y="74.5">ILM</text>
<text x="185.9" y="75.8">GND</text>
<text x="238.4" y="76.3">C9</text>
<text x="264.4" y="76.3">C10</text>
<text x="109.8" y="78.1">3.01k</text>
<text x="116.2" y="78.1">1%</text>
<text x="135.1" y="80.7">402k</text>
<text x="135.1" y="78.9">R12</text>
<text x="141" y="80.7">1%</text>
<text x="187.3" y="79.8">R16</text>
<text x="199.6" y="80">TP3</text>
<text x="228.1" y="78.1">22u</text>
<text x="232.9" y="78.1">10V</text>
<text x="237.6" y="78.1">X7R</text>
<text x="264.4" y="78.1">22u</text>
<text x="269.2" y="78.1">10V</text>
<text x="273.8" y="78.1">X7R</text>
<text x="118.6" y="87.2">GND</text>
<text x="131.3" y="89.8">GND</text>
<text x="151.4" y="86.5">C4</text>
<text x="151.4" y="88.3">3.3n</text>
<text x="156.7" y="88.3">50V</text>
<text x="160.5" y="86">GND</text>
<text x="161.4" y="88.3">X7R</text>
<text x="179.6" y="87.7">R15</text>
<text x="179.6" y="89.5">453R</text>
<text x="185.6" y="84.8">10k</text>
<text x="185.7" y="89.5">1%</text>
<text x="190.2" y="84.8">1%</text>
<text x="199" y="84.6">IMON</text>
<text x="241.8" y="87.2">GND</text>
<text x="259.6" y="87.2">GND</text>
<text x="25.9" y="91">GND</text>
<text x="146.6" y="94.8">GND</text>
<text x="175.8" y="98.7">GND</text>
<text x="78.5" y="113.9">U2</text>
<text x="88.9" y="113.9">TPD4E1U06DBVR</text>
<text x="116.1" y="113.1">R7</text>
<text x="131.3" y="113.1">R11</text>
<text x="233.7" y="113.2">U5</text>
<text x="86.1" y="114.3" transform="rotate(-90 86.1 114.3)">VP</text>
<text x="116.1" y="114.9">5.1k</text>
<text x="121.3" y="114.9">1%</text>
<text x="131.3" y="114.9">5.1k</text>
<text x="136.5" y="114.9">1%</text>
<text x="210.1" y="117.5">13.7k</text>
<text x="210.1" y="115.7">R18</text>
<text x="216.5" y="117.5">1%</text>
<text x="234.7" y="117.7">VIN1</text>
<text x="248.1" y="117.7">VOUT</text>
<text x="257" y="114.1">+5V</text>
<text x="269.7" y="115.4">+5V</text>
<text x="74.5" y="121.7">IO1</text>
<text x="94.8" y="121.7">IO3</text>
<text x="112.3" y="124.1">GND</text>
<text x="127.5" y="124.1">GND</text>
<text x="234.7" y="125.3">PR1</text>
<text x="234.7" y="122.8">VIN2</text>
<text x="250.6" y="122.8">ST</text>
<text x="274.8" y="123.7">C11</text>
<text x="274.8" y="125.5">47u</text>
<text x="279.6" y="125.5">16V</text>
<text x="74.5" y="126.7">IO2</text>
<text x="94.8" y="126.7">IO4</text>
<text x="99.6" y="131.7">GND</text>
<text x="187.6" y="130.9">C8</text>
<text x="210.1" y="130.9">R19</text>
<text x="234.7" y="127.9">MODE</text>
<text x="244.7" y="128.5" transform="rotate(-90 244.7 128.5)">GND</text>
<text x="86.1" y="137.2" transform="rotate(-90 86.1 137.2)">VN</text>
<text x="177.3" y="132.7">33n</text>
<text x="182.1" y="132.7">50V</text>
<text x="186.8" y="132.7">X7R</text>
<text x="210.1" y="132.7">10k</text>
<text x="214.7" y="132.7">1%</text>
<text x="246.4" y="132.4">TPS2116DRLR</text>
<text x="269.7" y="135.5">GND</text>
<text x="140.6" y="143">D3</text>
<text x="191" y="141.8">GND</text>
<text x="206.2" y="141.8">GND</text>
<text x="214.9" y="139.1">TP4</text>
<text x="214.9" y="140.9">VBUS_P</text>
<text x="241.8" y="139.3">GND</text>
<text x="251.4" y="141">TP5</text>
<text x="84.3" y="144.4">GND</text>
<text x="136.7" y="148.6">1N5819HW</text>
<text x="251.3" y="145.5">SRC</text>
<text x="185.7" y="151.2">C6</text>
<text x="185.7" y="153">1u</text>
<text x="189.2" y="153">25V</text>
<text x="193.9" y="153">X7R</text>
<text x="205" y="153">100k</text>
<text x="205" y="151.2">R17</text>
<text x="210.8" y="153">1%</text>
<text x="134" y="157.1">U3</text>
<text x="135.1" y="160.9">VIN</text>
<text x="145.5" y="160.9">OUT</text>
<text x="79" y="166.5">C1</text>
<text x="103.4" y="166.5">R5</text>
<text x="135.1" y="166">EN/UVLO</text>
<text x="146.1" y="166">FLT</text>
<text x="180.8" y="162.2">GND</text>
<text x="201.2" y="162.2">GND</text>
<text x="79" y="168.3">100n</text>
<text x="84.9" y="168.3">50V</text>
<text x="89.6" y="168.3">X7R</text>
<text x="103.4" y="168.3">4.53k</text>
<text x="109.8" y="168.3">1%</text>
<text x="134.3" y="168.5">TPS259621DDAR</text>
<text x="135.1" y="171">OVLO/OVCSEL</text>
<text x="163.1" y="173.6">GND</text>
<text x="74.2" y="177.4">GND</text>
<text x="90.7" y="179.7">3.01k</text>
<text x="97.1" y="177.9">R6</text>
<text x="97.2" y="179.7">1%</text>
<text x="135.1" y="176.1">dV/dT</text>
<text x="143.1" y="177.3" transform="rotate(-90 143.1 177.3)">GND</text>
<text x="146.1" y="176.1">ILM</text>
<text x="116.1" y="180.5">R8</text>
<text x="116.1" y="182.3">402k</text>
<text x="121.9" y="182.3">1%</text>
<text x="99.6" y="188.8">GND</text>
<text x="112.3" y="191.4">GND</text>
<text x="140.2" y="187.6">GND</text>
<text x="159.3" y="188.6">1.21k</text>
<text x="159.3" y="186.8">R13</text>
<text x="165.7" y="188.6">1%</text>
<text x="155.4" y="197.7">GND</text>
</g>
<g font-size="1.3" fill="#a90000">
<text x="47" y="58.2">A9</text>
<text x="153" y="58.2">4</text>
<text x="170.7" y="58.2">5</text>
<text x="153" y="63.2">3</text>
<text x="170.7" y="63.2">6</text>
<text x="47" y="70.9">A5</text>
<text x="153" y="68.3">8</text>
<text x="46.9" y="73.4">B5</text>
<text x="153" y="73.4">2</text>
<text x="170.7" y="73.4">7</text>
<text x="27.7" y="82.7" transform="rotate(-90 27.7 82.7)">SH</text>
<text x="35.3" y="83.1" transform="rotate(-90 35.3 83.1)">A12</text>
<text x="162.3" y="78.2" transform="rotate(-90 162.3 78.2)">1</text>
<text x="88.3" y="113.7" transform="rotate(-90 88.3 113.7)">5</text>
<text x="231.7" y="116.6">3</text>
<text x="254.6" y="116.6">2</text>
<text x="75.5" y="123.9">1</text>
<text x="95.8" y="123.9">4</text>
<text x="231.7" y="124.2">4</text>
<text x="231.7" y="121.7">6</text>
<text x="254.6" y="121.7">8</text>
<text x="75.5" y="129">3</text>
<text x="95.8" y="129">6</text>
<text x="231.7" y="126.7">5</text>
<text x="243.6" y="131.5" transform="rotate(-90 243.6 131.5)">1</text>
<text x="88.3" y="136.6" transform="rotate(-90 88.3 136.6)">2</text>
<text x="132.6" y="159.8">4</text>
<text x="150.4" y="159.8">5</text>
<text x="132.6" y="164.8">3</text>
<text x="150.4" y="164.8">6</text>
<text x="132.6" y="169.9">8</text>
<text x="132.6" y="175">2</text>
<text x="142" y="179.8" transform="rotate(-90 142 179.8)">1</text>
<text x="150.4" y="175">7</text>
</g>
<g font-size="1.3" fill="#725600">
<text x="270.7" y="107.5">CC1</text>
<text x="270.7" y="105">CC2</text>
<text x="270.7" y="143.1">SRC_ST</text>
<text x="26.2" y="160.9">PICO_5V</text>
</g>
<g font-size="1.3" fill="#939391">
<text x="166.9" y="153">0.33R</text>
<text x="166.9" y="151.2">R14</text>
<text x="167.9" y="162.7">C5</text>
<text x="167.9" y="164.5">10u</text>
<text x="172.6" y="164.5">25V</text>
</g>
</svg>
